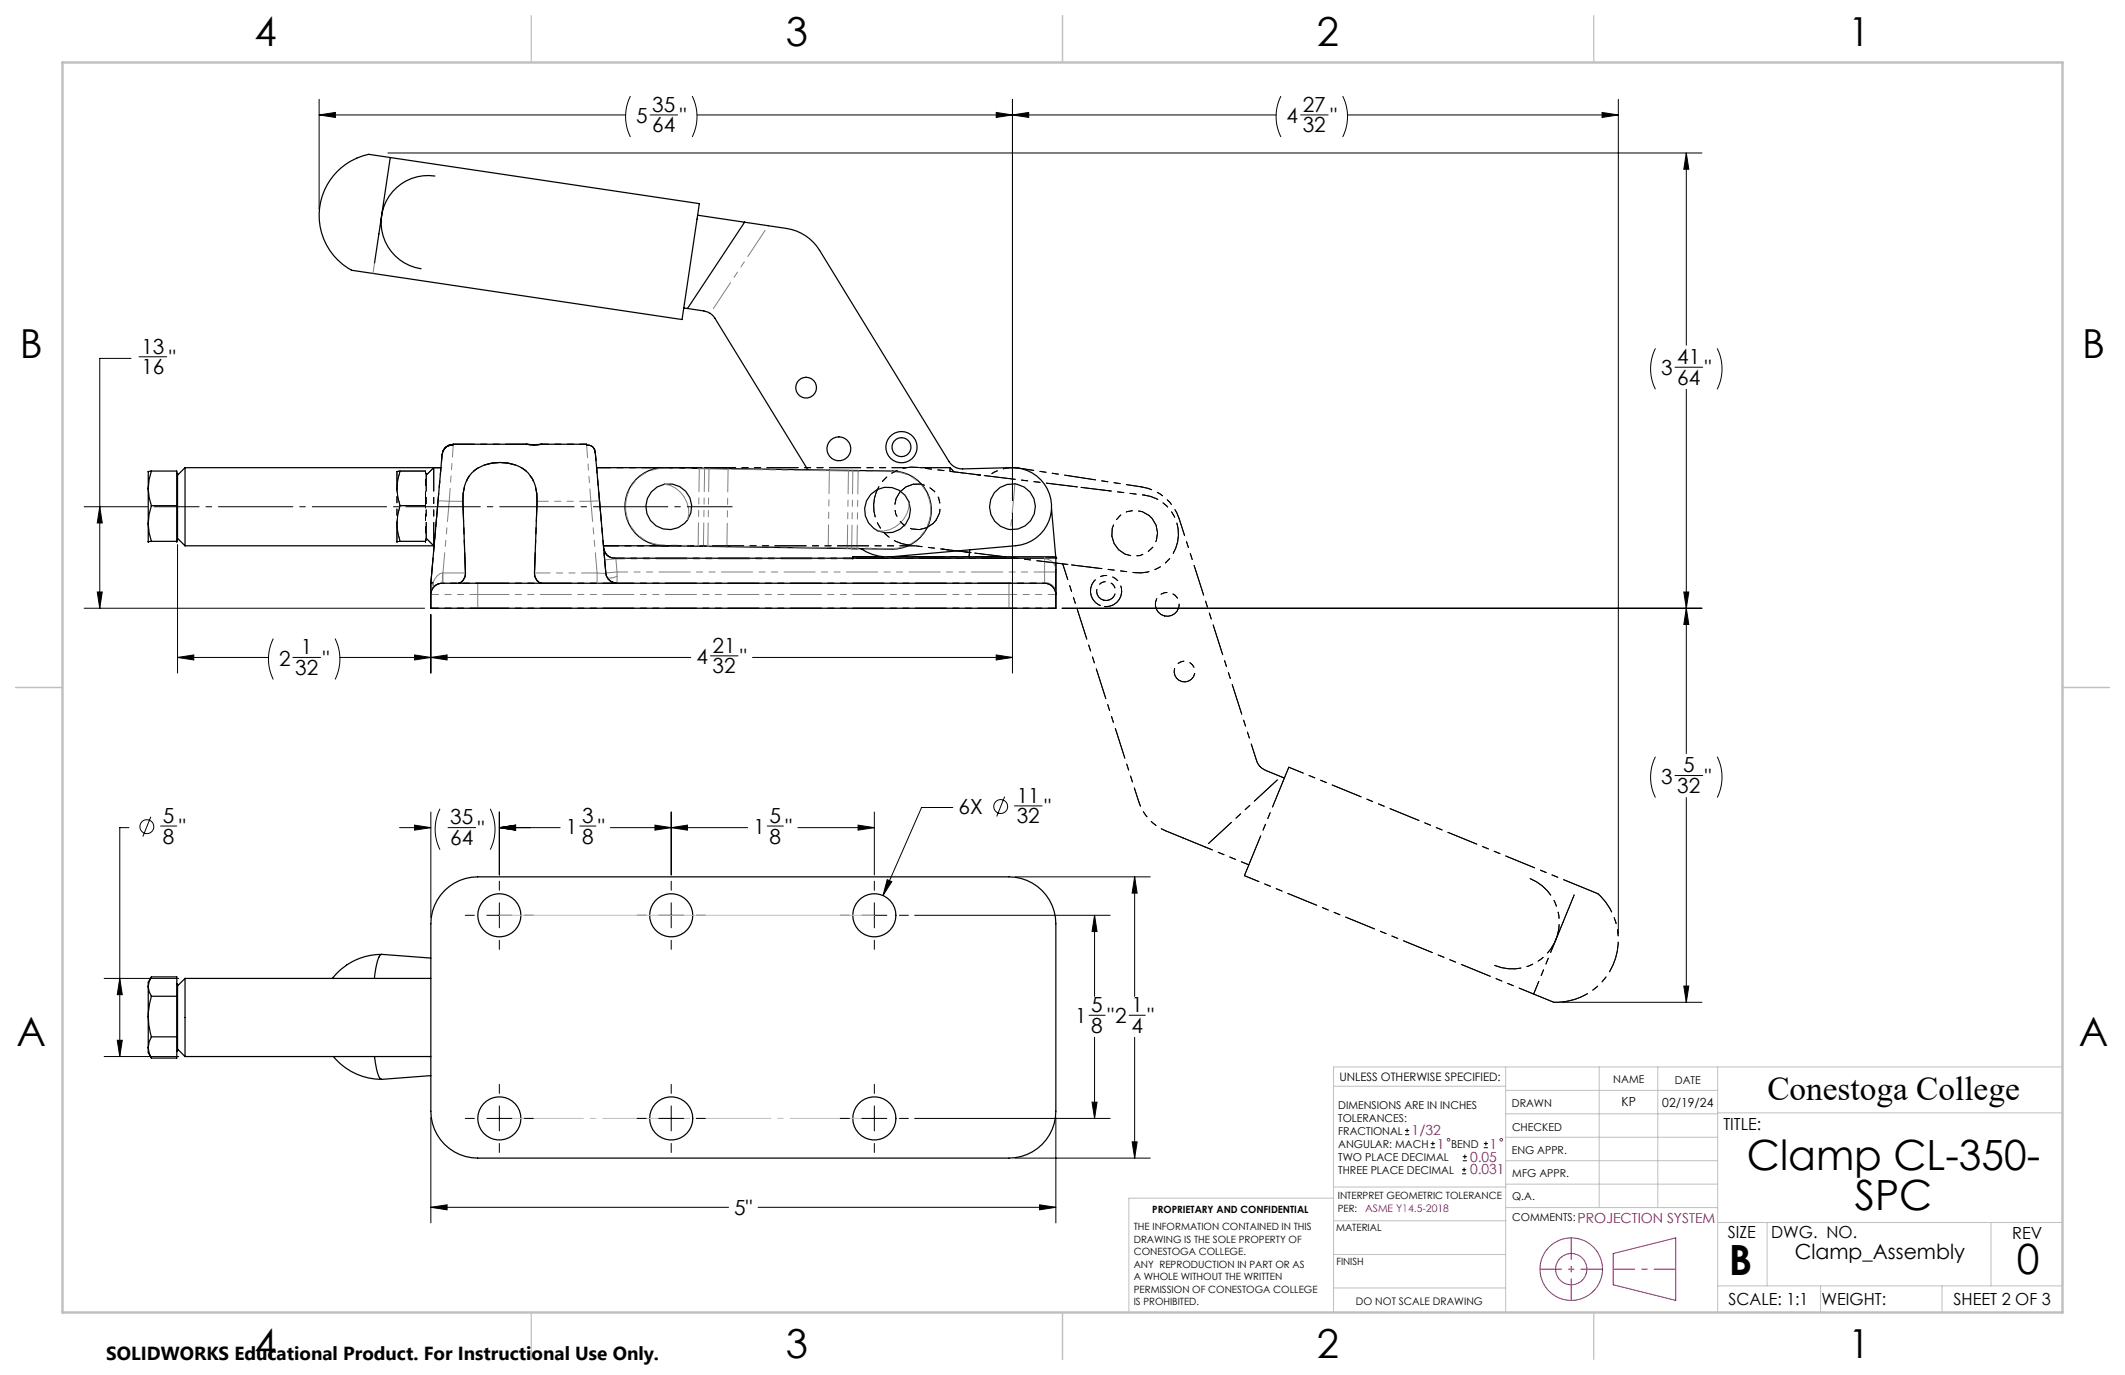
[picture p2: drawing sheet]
<svg xmlns="http://www.w3.org/2000/svg" width="432mm" height="279mm" viewBox="0 0 432 279" stroke-linecap="round" stroke-linejoin="round" font-family="sans-serif">
<g fill="none" stroke="#000" stroke-width=".2" stroke-dasharray="6.3 1.3 1.3 1.3 1.3 1.3">
<path d="M80.7 99.2l.2 1.9 .4 1.7M80.7 95.8l.6-.1M80.7 99.2v-3.4M80.7 95.8h.1M81.3 95.7l-.5 1.7-.1 1.8M86.5 95.7h-5.2M86.6 96.2h-.1M88.1 95l-1.5 1.6M89.6 95h-1.5M92.1 90.5a1.89 1.89 0 0 0-2.1 1.2M92.1 90.3a2.29 2.29 0 0 0-2.3 2.1M106.9 90.3l1.6 .1"/>
<path d="M108.5 90.4l-1.6-.1M108.5 90.4l1.6-.1M110.1 90.3l-1.6 .1M119.2 90.5v-.2M120.8 91.3l.2 .6M120.8 91.4a1.41 1.41 0 0 0-1.6-.9M193 95h-6.1M193 95.8v-.8M193.9 95.9l-.9-.9M194.6 96l-1.2-.2M195.5 96.1l-.9-.1M199.2 96.5l-3.7-.4"/>
<path d="M199.2 96.5l-1.1-.1M223.4 99.5l-3.7-.5M224.3 99.6l-.9-.1M225.5 99.7l-1.2-.1M80.7 110.1h.1M80.7 106.4l.2 1.9 .4 1.7M80.7 110.1v-3.7M81.3 102.8l-.5 1.7-.1 1.9M81.3 110l-.6 .1M86.5 109.8h.1M86.5 102.8h-5.2M86.5 110h-5.2"/>
<path d="M86.5 110.2v-.2M86.6 109.4l1.5 1.5M87.5 118.5v2.3M87.5 118.5l.4-.1M87.5 118.5h.1M87.9 118.4h.1M88.1 110.9h.1M89.8 118.5a2.29 2.29 0 0 0-2.3 2.3M94.6 116.4a2.06 2.06 0 0 1-1.4 2.1M97.1 118.5h107.9M108.6 116.4a2.06 2.06 0 0 0 1.4 2.1M123.1 116.4v.1"/>
<path d="M124.6 118.4a2.35 2.35 0 0 1-1.5-1.9M124.6 118.4l-.2-.1M124.9 113.4a2.29 2.29 0 0 1-2.2-2.1M125.4 118.5l-.8-.1M173.3 113.6v-.2M173.3 113.1v.3M191.5 111.6l1.2 .1M192.7 111.7l.9 .1M193.6 111.8l3.7 .5M196.2 112.2l.8 .1M197 112.3l-.1 .8M212.3 118.5a2.29 2.29 0 0 1 2.2 2.3"/>
<path d="M214.5 116.2v-.5M214.5 115.7v-1.3M215.9 114.6l.2 .4M217.7 114.8l3.8 .5M221.5 115.3l.9 .1M222.4 115.4l1.2 .1M87.5 120.8v2.8M97.1 123.6h107.9M214.5 123.6v-2.8M214.5 120.8v-.4M214.5 120.4v-4.2M256 155.8l-.7-1.2"/>
<path d="M257.2 156.5l-1.2-.7M260.3 157.8l-3.1-1.3M261 158.1l-.7-.3M261.9 155.9l-1.2 2.9M236.9 168.8l3.4 1.4M240.3 170.2l4.5 1.9M254.1 175l-1.2 2.9M320.7 179.9l4 1.7M316.1 191l1.5-3.5M317.6 187.5l2.3-5.7M311.6 202l4.1 1.7M315.7 203.7l2.6-.2"/>
</g>
<path d="M206.9 95.1a8 8 0 0 0-6.1 1.6M122.6 110.9h63.3" fill="none" stroke="#000" stroke-width=".2" stroke-dasharray="6.3 1.3 1.3 1.3 1.3 1.3" stroke-dashoffset="3.3"/>
<path d="M184.1 95h-62.9M86.5 102.8v-7.1M224.3 122a1.93 1.93 0 0 0 2.4-2.2 1.93 1.93 0 0 0-3-1.3 1.93 1.93 0 0 0 0 3.2l.6 .3" fill="none" stroke="#000" stroke-width=".2" stroke-dasharray="6.3 1.3 1.3 1.3 1.3 1.3" stroke-dashoffset="3.5"/>
<path d="M318.3 203.5a12.7 12.7 0 0 0 10-8.9 12.7 12.7 0 0 0-3.6-13" fill="none" stroke="#000" stroke-width=".2" stroke-dasharray="6.3 1.3 1.3 1.3 1.3 1.3" stroke-dashoffset="1.7"/>
<path d="M107 90.3h-14.9" fill="none" stroke="#000" stroke-width=".2" stroke-dasharray="6.3 1.3 1.3 1.3 1.3 1.3" stroke-dashoffset="2.1"/>
<path d="M119.2 90.3h-9.1" fill="none" stroke="#000" stroke-width=".2" stroke-dasharray="6.3 1.3 1.3 1.3 1.3 1.3" stroke-dashoffset="5"/>
<path d="M86.5 110v-7.2M89.8 118.5h7.3M205 118.5h7.3" fill="none" stroke="#000" stroke-width=".2" stroke-dasharray="6.3 1.3 1.3 1.3 1.3 1.3" stroke-dashoffset="5.9"/>
<path d="M193.4 95.8l-7-.8M80.7 106.4v-7.2M184.5 110.7l7 .9M223.6 115.5l7 .9M232.5 100.6l-7-.9" fill="none" stroke="#000" stroke-width=".2" stroke-dasharray="6.3 1.3 1.3 1.3 1.3 1.3" stroke-dashoffset="6"/>
<path d="M86.6 96.2v13.6" fill="none" stroke="#000" stroke-width=".2" stroke-dasharray="6.3 1.3 1.3 1.3 1.3 1.3" stroke-dashoffset="2.7"/>
<path d="M88.1 95v15.9" fill="none" stroke="#000" stroke-width=".2" stroke-dasharray="6.3 1.3 1.3 1.3 1.3 1.3" stroke-dashoffset="1.6"/>
<path d="M311.6 202l4.5-11" fill="none" stroke="#000" stroke-width=".2" stroke-dasharray="6.3 1.3 1.3 1.3 1.3 1.3" stroke-dashoffset="3.6"/>
<path d="M232 98.9l-25.1-3.8M252.9 177.9l58.7 24.1M320.7 179.9l-58.8-24" fill="none" stroke="#000" stroke-width=".2" stroke-dasharray="6.3 1.3 1.3 1.3 1.3 1.3" stroke-dashoffset="3.2"/>
<path d="M260.7 158.8l-6.6 16.2" fill="none" stroke="#000" stroke-width=".2" stroke-dasharray="6.3 1.3 1.3 1.3 1.3 1.3" stroke-dashoffset=".8"/>
<path d="M185.6 98.4a4.7 4.7 0 0 0-3.1 7.1 4.7 4.7 0 0 0 7.7 .1M225.9 108.9a4.7 4.7 0 0 0 6.9 3.5 4.7 4.7 0 0 0 .7-7.7" fill="none" stroke="#000" stroke-width=".2" stroke-dasharray="6.3 1.3 1.3 1.3 1.3 1.3" stroke-dashoffset=".5"/>
<path d="M190.2 105.6a4.7 4.7 0 0 0 .1-5.2 4.7 4.7 0 0 0-4.7-2M233.5 104.7a4.7 4.7 0 0 0-5.2-.4 4.7 4.7 0 0 0-2.4 4.6" fill="none" stroke="#000" stroke-width=".2" stroke-dasharray="6.3 1.3 1.3 1.3 1.3 1.3" stroke-dashoffset="4"/>
<path d="M244.8 172.1l15.5-14.3" fill="none" stroke="#000" stroke-width=".2" stroke-dasharray="6.3 1.3 1.3 1.3 1.3 1.3" stroke-dashoffset="-1"/>
<path d="M94.1 101.9a7 7 0 0 1 2.9-6.7 8.9 8.9 0 0 1 10.3 .9 7.9 7.9 0 0 1 1.8 5.8M184.5 110.7a7.9 7.9 0 0 1-6.9-8.8 7.9 7.9 0 0 1 8.8-6.9M216.1 115l15.3 47.9M232.5 100.6a7.9 7.9 0 0 1 6.9 8.8 7.9 7.9 0 0 1-8.8 7" fill="none" stroke="#000" stroke-width=".2" stroke-dasharray="6.3 1.3 1.3 1.3 1.3 1.3" stroke-dashoffset="3.4"/>
<path d="M239.6 105.5a9.5 9.5 0 0 0-7.6-6.6" fill="none" stroke="#000" stroke-width=".2" stroke-dasharray="6.3 1.3 1.3 1.3 1.3 1.3" stroke-dashoffset="4.2"/>
<path d="M255.3 154.6l-15.7-49.1" fill="none" stroke="#000" stroke-width=".2" stroke-dasharray="6.3 1.3 1.3 1.3 1.3 1.3" stroke-dashoffset="2.8"/>
<path d="M231.4 162.9a9.5 9.5 0 0 0 5.5 5.9" fill="none" stroke="#000" stroke-width=".2" stroke-dasharray="6.3 1.3 1.3 1.3 1.3 1.3" stroke-dashoffset="5.4"/>
<path d="M224 123.2a3.2 3.2 0 0 1-1.7-5.1 3.2 3.2 0 0 1 5.3 .6 3.2 3.2 0 0 1-2.8 4.6l-.8-.1" fill="none" stroke="#000" stroke-width=".2" stroke-dasharray="6.3 1.3 1.3 1.3 1.3 1.3" stroke-dashoffset="-.4"/>
<path d="M240.2 138.5a2.11 2.11 0 0 1-1.2-3.3 2.11 2.11 0 0 1 3.6 .3 2.11 2.11 0 0 1-1.7 3.1l-.7-.1" fill="none" stroke="#000" stroke-width=".2" stroke-dasharray="6.3 1.3 1.3 1.3 1.3 1.3" stroke-dashoffset="2.9"/>
<path d="M236.6 125.2a2.43 2.43 0 0 1-1.3-3.9 2.43 2.43 0 0 1 4 .4 2.43 2.43 0 0 1-2 3.5h-.7" fill="none" stroke="#000" stroke-width=".2" stroke-dasharray="6.3 1.3 1.3 1.3 1.3 1.3" stroke-dashoffset="1.9"/>
<path d="M303.7 196.2a9.5 9.5 0 0 0 12.4-5.2 9.5 9.5 0 0 0-5.2-12.5" fill="none" stroke="#000" stroke-width=".2" stroke-dasharray="6.3 1.3 1.3 1.3 1.3 1.3" stroke-dashoffset=".9"/>
<path d="M244.8 172.1l9 3.6" fill="none" stroke="#000" stroke-width=".2" stroke-dasharray="6.3 1.3 1.3 1.3 1.3 1.3" stroke-dashoffset="4.7"/>
<path d="M219.7 99l-20.5-2.5M173.3 113.4h33.3M197.3 112.3l20.4 2.5" fill="none" stroke="#000" stroke-width=".2" stroke-dasharray="6.3 1.3 1.3 1.3 1.3 1.3" stroke-dashoffset="-.8"/>
<path d="M89.8 92.4l-.8 9.5M87.5 123.6h9.6M205 123.6h9.5" fill="none" stroke="#000" stroke-width=".2" stroke-dasharray="6.3 1.3 1.3 1.3 1.3 1.3" stroke-dashoffset="4.8"/>
<path d="M94.6 116.4l-.5-14.5M109.1 101.9l-.5 14.5M123.1 116.4l-1.3-14.5" fill="none" stroke="#000" stroke-width=".2" stroke-dasharray="6.3 1.3 1.3 1.3 1.3 1.3" stroke-dashoffset="2.2"/>
<path d="M89 101.9l-1.5 16.6" fill="none" stroke="#000" stroke-width=".2" stroke-dasharray="6.3 1.3 1.3 1.3 1.3 1.3" stroke-dashoffset="1.2"/>
<path d="M121 91.9l.8 10M173.3 113.4h-48.4" fill="none" stroke="#000" stroke-width=".2" stroke-dasharray="6.3 1.3 1.3 1.3 1.3 1.3" stroke-dashoffset="4.4"/>
<path d="M173.3 113.1h30.8" fill="none" stroke="#000" stroke-width=".2" stroke-dasharray="6.3 1.3 1.3 1.3 1.3 1.3" stroke-dashoffset=".4"/>
<g fill="none" stroke="#000" stroke-width=".25">
<path d="M68.6 34.8a11.3 11.3 0 0 1 6.6-3.4l66.9 10-3.3 22.1-.2 1.4-66.9-9.9a12.6 12.6 0 0 1-3.1-20.2zM79.3 32l-3.2 21.5M88.4 35.8a9.5 9.5 0 0 0-10.9 8 9.5 9.5 0 0 0 8.1 10.8M141.8 43.7l9.5 1.5M151.3 45.2l4 .5a23.6 23.6 0 0 1 7.5 1.7 9.5 9.5 0 0 1 3.7 3.5l26.3 42.9a3.2 3.2 0 0 0 2.8 1.5l9.9-.3a8 8 0 0 1 8.2 7.5 8 8 0 0 1-7.3 8.4l-25.2 2.2M151.3 45.2l-11.6 17.5M138.9 62.6l.8 .1M139.7 62.7l1.8 .3a4.5 4.5 0 0 1 3.1 .9l.7 .8 18.9 30.8M30.1 99.2v7.2M30.1 99.2l.2 1.9 .5 1.7M30.1 95.8v3.4M30.1 95.8h.1"/>
<path d="M30.8 95.7l-.5 1.7-.2 1.8M30.8 95.7l-.7 .1M30.8 95.7h5.1v14.5M35.9 96.2h.2v13.6h-.2M37.6 95v15.9M37.6 95h52M37.6 95l-1.5 1.6M92.1 90.5a1.85 1.85 0 0 0-2 1.1M106.9 90.3l1.6 .1 1.6-.1M107 90.3h-14.9a2.46 2.46 0 0 0-2.3 2.7l-2.3 25.5M110.1 90.3h9.1v.2a1.41 1.41 0 0 1 1.6 .9M120.8 91.3l.2 .6 2.1 24.5a2.26 2.26 0 0 0 2.3 2.1"/>
<path d="M121.2 95h13.2M136 95l6.6 .1M146.8 95.2h1.1M147.9 95.2l-12.9-.2a7.9 7.9 0 0 0-8 7.8 7.9 7.9 0 0 0 7.8 8.1l7.1 .1M147.9 95.2l33.5 .5a7.9 7.9 0 0 1 7.9 8.1 7.9 7.9 0 0 1-8.1 7.8l-7.1-.1M30.1 106.4l.2 1.9 .5 1.7M30.1 106.4v3.7M30.1 110.1h.1M30.8 102.8l-.5 1.7-.2 1.9M30.8 110l-.7 .1M30.8 102.8h5.1M30.8 110h5.1"/>
<path d="M36.1 109.4l1.5 1.5M37.6 110.9h50.6M87.5 118.5v5.1h127v-2.8M87.5 118.5h.1M88 118.4l-.5 .1M93.2 118.5a1.94 1.94 0 0 0 1.4-2.1l-.5-14.5a6.8 6.8 0 0 1 4.3-7.4 9.1 9.1 0 0 1 8.4 1.1 7.3 7.3 0 0 1 2.3 6.3l-.5 14.5a2.06 2.06 0 0 0 1.4 2.1M122.6 110.9h13.2M122.7 111.3l.2 .8M122.8 112.1l.2 .3a2.1 2.1 0 0 0 2 1M124.4 118.3l.2 .1M124.9 113.4h89.6M141.9 111h1.1"/>
<path d="M143 111l25.3 .4M168.3 111.4l4.7 .1M168.3 111.4h1.2M173 111.5h1.1M175 111.5a9.5 9.5 0 0 0 4.5 1.6M197.1 111.7l-.2 1.4M213.7 103.4l.8 10M214.5 113.1h-41.2v.5M214.5 113.4v7.4M214.5 113.4h.1M87.5 120.8a2.38 2.38 0 0 1 2.9-2.3h117.4a22 22 0 0 1 5.3 .2 2.29 2.29 0 0 1 1.4 2.1M30.7 198.6l-.6 1v.9"/>
<path d="M35.9 200h.2v13.5h-.2M37.6 198.8v15.9M37.6 198.8h49.9M37.6 198.8l-1.5 1.5M77.5 193.9a3.8 3.8 0 0 0-1.1 2.9l-.3 1.8M77.5 193.9a12.6 12.6 0 0 0-10 4.9M77.6 193.9l9.9 .8M90.3 181a9.5 9.5 0 0 1 6.8-2.8h107.9a9.5 9.5 0 0 1 9.5 9.5v38.1a9.5 9.5 0 0 1-9.5 9.5h-107.9a9.5 9.5 0 0 1-9.6-9.5v-38.1a9.5 9.5 0 0 1 2.8-6.7zM30.1 212.8l.2 1.2 .5 1M30.1 206.6l.1 1.6 .6 2.5M30.1 206.6v6.2M30.1 200.5l.2 1 .5 .9"/>
<path d="M30.1 200.5v6.1M30.1 200.5l.2-1 .5-1h5.1v16.5h-5.1M30.1 212.8v1.1l.7 1.1M30.8 210.7l-.5 1-.2 1.1M30.8 202.4l-.4 1.6-.3 2.6M30.8 210.7h5.1M30.8 202.4h5.1M36.1 213.2l1.5 1.5M37.6 214.7h49.9M67.8 214.7a12.6 12.6 0 0 0 9.7 4.6 1.19 1.19 0 0 1-.7-1l-.7-3.6M87.5 218.6l-9.9 .7"/>
<circle cx="163.8" cy="78.8" r="2.11"/>
<circle cx="170.5" cy="91.2" r="2.43"/>
<circle cx="183.2" cy="90.9" r="3.2"/>
<circle cx="183.2" cy="90.9" r="1.93"/>
<circle cx="135.9" cy="103" r="4.7"/>
<circle cx="180.3" cy="103.6" r="4.7"/>
<circle cx="205.7" cy="103" r="4.7"/>
<circle cx="101.5" cy="186" r="4.4"/>
<circle cx="136.4" cy="186" r="4.4"/>
<circle cx="177.7" cy="186" r="4.4"/>
<circle cx="101.5" cy="227.3" r="4.4"/>
<circle cx="136.4" cy="227.3" r="4.4"/>
<circle cx="177.7" cy="227.3" r="4.4"/>
</g>
<g fill="none" stroke="#808080" stroke-width=".2" stroke-dasharray="6.3 1.3 1.3 1.3 1.3 1.3">
<path d="M76.1 53.5l-.3 2.1M135 95v.1M142.1 95.3h1.1M142.1 95.3v-.2M143.2 95.3h.9M143.2 95.3l.1-.2M144.2 95.2l-.1 .1M147.9 95.3h-3.8M147.9 95.3v-.1M168.5 95.7v-.2M172.4 95.7h-3.9M172.4 95.7l-.1-.1"/>
<path d="M173.3 95.7h-.9M173.3 95.7l-.1-.1M173.3 95.7h1.1M174.4 95.7v-.1M181.4 95.7v.1M206.2 98.3l-.2 2.9M87.9 119.6l.2-.6-.2-.6M88 118.4l.1 .6-.1 .5M89.8 118.5l.1-2.1M89.9 116.4a2.42 2.42 0 0 0-1.9 2M89.9 116.4h.1M90 118.5v-2.1"/>
<path d="M90 116.4h4.6M91.3 101.9h-2.3M91.3 101.9h2.8M97.1 118.5v2.3M121.3 116.4v2.1M121.8 101.9h-1.7M122.9 113.8l2.2-.2M123.1 116.5l-1.8-.1M124.3 117.4h-.7l-.3-.2M124.9 113.4l.2 .2M125.4 117.1l-1.1 .3M125.4 118.5v-1.4"/>
<path d="M125.4 116.2l-.3-2.6M125.4 116.2l-2.3 .2M125.4 117.1v-.9M134.8 110.8v.1M139 101a5.4 5.4 0 0 0-4-2.6M139.7 105.6a5.3 5.3 0 0 0-.7-4.6M141.9 110.9v.1M142.9 110.9l.1 .1M142.9 110.9h-1M143.8 110.9l3.9 .1M143.8 110.9l.1 .1M143.8 110.9h-.9"/>
<path d="M147.7 111v.1M168.3 111.4v-.1M168.3 111.3h3.9M172.1 111.5l.1-.2M172.2 111.3h.9M173 111.5l.1-.2M174.1 111.4l-1-.1M174.1 111.4v.1M178.4 107.9a5.3 5.3 0 0 0 4.4-1.5M181.2 111.6v-.1M182.8 106.4a5.3 5.3 0 0 0 1.9-4.4M205 118.5v2.3"/>
<path d="M212.2 113.1l.1 .3M212.3 116.2v2.1M212.3 118.3v.2M212.3 113.6v2.6M212.3 113.6a2.25 2.25 0 0 1 2.2 2.1M212.3 113.4v.2M214.5 116.2h-2.2M87.5 120.8l.4-2.4M97.1 120.8h107.9M97.1 123.6v-2.8M205 120.8v2.8M214.5 120.4a2.2 2.2 0 0 0-2.2-2.1"/>
</g>
<path d="M108.6 116.4h12.7M206 101.2l-.7 6.4" fill="none" stroke="#808080" stroke-width=".2" stroke-dasharray="6.3 1.3 1.3 1.3 1.3 1.3" stroke-dashoffset="3.2"/>
<path d="M156.1 45.9l-11.8 17.8" fill="none" stroke="#808080" stroke-width=".2" stroke-dasharray="6.3 1.3 1.3 1.3 1.3 1.3" stroke-dashoffset="-1.2"/>
<path d="M144.1 95.3l-.3 15.6M168.5 95.7l-.2 15.6M174.4 95.7l-.3 15.7M141.9 110.9l.2-15.6M142.9 110.9l.3-15.6M147.7 111l.2-15.7M172.2 111.3l.2-15.6M173.1 111.3l.2-15.6" fill="none" stroke="#808080" stroke-width=".2" stroke-dasharray="6.3 1.3 1.3 1.3 1.3 1.3" stroke-dashoffset="1.7"/>
<path d="M147.9 95.3l20.6 .4M168.3 111.3l-20.6-.3" fill="none" stroke="#808080" stroke-width=".2" stroke-dasharray="6.3 1.3 1.3 1.3 1.3 1.3" stroke-dashoffset="-.8"/>
<path d="M181.4 95.8a7.8 7.8 0 0 1 7.7 8 7.8 7.8 0 0 1-7.9 7.7M134.8 110.8a7.8 7.8 0 0 1-7.7-8 7.8 7.8 0 0 1 7.9-7.7" fill="none" stroke="#808080" stroke-width=".2" stroke-dasharray="6.3 1.3 1.3 1.3 1.3 1.3" stroke-dashoffset="3.6"/>
<path d="M135 95.1l7.1 .2M174.4 95.7l7 .1M141.9 110.9l-7.1-.1M181.2 111.5l-7.1-.1" fill="none" stroke="#808080" stroke-width=".2" stroke-dasharray="6.3 1.3 1.3 1.3 1.3 1.3" stroke-dashoffset="6"/>
<path d="M97.1 120.8h-9.6M214.5 120.8h-9.5" fill="none" stroke="#808080" stroke-width=".2" stroke-dasharray="6.3 1.3 1.3 1.3 1.3 1.3" stroke-dashoffset="4.8"/>
<path d="M90 116.4l1.3-14.5M121.3 116.4l-1.2-14.5" fill="none" stroke="#808080" stroke-width=".2" stroke-dasharray="6.3 1.3 1.3 1.3 1.3 1.3" stroke-dashoffset="2.2"/>
<path d="M109.1 101.9h11" fill="none" stroke="#808080" stroke-width=".2" stroke-dasharray="6.3 1.3 1.3 1.3 1.3 1.3" stroke-dashoffset="4.1"/>
<path d="M91.3 101.9l.8-11.6" fill="none" stroke="#808080" stroke-width=".2" stroke-dasharray="6.3 1.3 1.3 1.3 1.3 1.3" stroke-dashoffset="3.7"/>
<path d="M120.1 101.9l-.9-11.4" fill="none" stroke="#808080" stroke-width=".2" stroke-dasharray="6.3 1.3 1.3 1.3 1.3 1.3" stroke-dashoffset="3.8"/>
<path d="M125.4 116.2h86.9" fill="none" stroke="#808080" stroke-width=".2" stroke-dasharray="6.3 1.3 1.3 1.3 1.3 1.3" stroke-dashoffset="4.2"/>
<path d="M125.1 113.6h48.2" fill="none" stroke="#808080" stroke-width=".2" stroke-dasharray="6.3 1.3 1.3 1.3 1.3 1.3" stroke-dashoffset="4.5"/>
<g fill="none" stroke="#000" stroke-width=".2">
<path d="M128.1 19.5a9.3 9.3 0 0 0 0 8.3M140.7 19.5a9.3 9.3 0 0 1 0 8.3M260.3 19.5a9.3 9.3 0 0 0 0 8.3M272.8 19.5a9.3 9.3 0 0 1 0 8.3M64.8 23.4h62.3M64.8 20.2v22.3M64.8 23.4l3.3-.6v1.1zM78.8 31.1h267M132.1 23.4h5.6M141.6 23.4h117.7M202.4 22.8l3.3 .6-3.3 .5zM205.7 23.4l3.3-.6v1.1z"/>
<path d="M205.7 20.2v81.5M264.3 23.4h5.6M273.8 23.4h55M325.5 22.8l3.3 .6-3.3 .5zM328.8 20.2v169.5M342.7 31.1v39M342.7 31.1l.5 3.3h-1zM26.6 72.8h-6.3v50.8M28.3 72.5h5.6M336.4 70.8a9.3 9.3 0 0 0 0 8.3M340.4 74.6h5.6M342.7 79.1v74"/>
<path d="M348.9 70.8a9.3 9.3 0 0 1 0 8.3M17.1 103h12.9M20.3 103l.5 3.3h-1zM36.1 110.7v26.1M205.7 104.2v32.6M17.1 123.6h69.2M19.8 120.3h1l-.5 3.3zM36.1 133.6h18.5M36.1 133.6l3.3-.5v1zM55.5 129.8a9.3 9.3 0 0 0 0 8.3M59.5 133.6h5.6M68.1 129.8a9.3 9.3 0 0 1 0 8.3"/>
<path d="M69.1 133.6h71.3M84.2 133.1l3.3 .5-3.3 .5zM87.5 133.6l3.3-.5v1zM87.5 124.9v11.9M144.3 133.3h5.7M152.9 133.6h52.8M202.4 133.1l3.3 .5-3.3 .5zM215.8 123.6h130M342.2 120.3h1l-.5 3.3zM342.7 123.6l.5 3.3h-1zM336.4 153.8a9.3 9.3 0 0 0 0 8.3M340.4 157.6h5.6"/>
<path d="M348.9 153.8a9.3 9.3 0 0 1 0 8.3M26.2 168.2h-1.9v46.5M30.6 166l-1.6 4M32.6 167.9h3.3M81.2 168.2h6.3M84.2 167.7l3.3 .5-3.3 .5zM87.5 165v21.4M89.4 164.3a9.3 9.3 0 0 0 0 8.4M91 168.2h5.7M99.6 164.3a9.3 9.3 0 0 1 0 8.4M101.5 168.2l3.3-.5v1zM101.5 165v12.8"/>
<path d="M101.5 179.1v1.8M101.5 168.2h12.3M117.8 167.9h3.3M124 168.2h27.9M133.1 167.7l3.3 .5-3.3 .5zM136.4 168.2l3.3-.5v1zM136.4 165v12.8M136.4 179.1v1.8M155.9 167.9h3.3M162.1 168.2h15.6M174.4 167.7l3.3 .5-3.3 .5zM177.7 165v12.8"/>
<path d="M177.7 179.1v1.8M180.3 178.7l.9 .5-1.8 2.8zM193.6 164.1h-6.3l-7.9 17.9M204.1 161.9l-1.6 4M206.1 163.8h5.7M206.3 178.2h27.4M230.6 178.2v24.3M230.6 178.2l.5 3.3h-1zM342.7 162.1v41.6M21.2 198.8h15.1M24.3 198.8l.5 3.3h-1zM94.5 186h1.9"/>
<path d="M98.9 186h5.1M101.5 183.4v5.1M101.5 191.1v1.8M106.5 186h1.9M129.5 186h1.8M133.9 186h5M136.4 183.4v5.1M136.4 191.1v1.8M141.5 186h1.8M170.7 186h1.9M175.1 186h5.1M177.7 183.4v5.1"/>
<path d="M177.7 191.1v1.8M182.7 186h1.9M185.9 186h39.7M222.4 186v16.5M222.4 186l.5 3.3h-1zM21.2 214.7h15.1M23.8 211.4h1l-.5 3.3zM221.3 206.3h3.3M222.4 210.8v16.5M229.4 206.3h3.3M230.6 210.8v24.5M317.4 203.7h28.4"/>
<path d="M342.2 200.4h1l-.5 3.3zM87.5 227.1v21.4M94.5 227.3h1.9M98.9 227.3h5.1M101.5 220.3v1.9M101.5 224.7v5.1M101.5 232.3v1.9M106.5 227.3h1.9M129.5 227.3h1.8M133.9 227.3h5M136.4 220.3v1.9M136.4 224.7v5.1"/>
<path d="M136.4 232.3v1.9M141.5 227.3h1.8M170.7 227.3h1.9M175.1 227.3h5.1M177.7 220.3v1.9M177.7 224.7v5.1M177.7 232.3v1.9M182.7 227.3h1.9M185.9 227.3h39.7M206.3 235.3h27.4M214.5 227.1v21.4M221.9 224h1l-.5 3.3z"/>
<path d="M230.1 232h1l-.5 3.3zM285.5 230.6h.8M285.5 229.7h.8M285.9 229.3v.8M290.7 233.2h.9M290.7 232.4h.9M291.2 232v.8M297.1 238.5h.8M297.1 237.7h.8M297.2 235.9h.9M297.2 235h.9M297.5 237.3v.8"/>
<path d="M297.7 234.6v.8M301.5 233.2h.9M301.5 232.4h.9M301.9 232v.8M87.5 245.3l3.3-.5v1zM87.5 245.3h60.5M154 245.3h60.5M211.2 244.8l3.3 .5-3.3 .5z"/>
<circle cx="29.8" cy="168" r="1.41"/>
<circle cx="203.3" cy="163.9" r="1.41"/>
</g>
<g fill="none" stroke="#a0006e" stroke-width=".2">
<path d="M327.8 254.7l12.7-3.2v12.7l-12.7-3.1z"/>
<circle cx="294.4" cy="231.6" r=".27"/>
<circle cx="305.1" cy="231.6" r=".27"/>
<circle cx="319.3" cy="257.9" r="3.2"/>
<circle cx="319.3" cy="257.9" r="6.4"/>
</g>
<path d="M31.2 103h117.7" fill="none" stroke="#000" stroke-width=".2" stroke-dasharray="15.2 1.3 1.3 1.3" stroke-dashoffset="6" stroke-linecap="butt"/>
<path d="M312.9 257.9h12.7M319.3 251.5v12.7M327.8 257.9h12.7" fill="none" stroke="#a0006e" stroke-width=".2" stroke-dasharray="15.2 1.3 1.3 1.3" stroke-dashoffset="10.8" stroke-linecap="butt"/>
<path d="M101.5 227.3h76.2" fill="none" stroke="#c0c0c0" stroke-width=".2" stroke-dasharray="15.2 1.3 1.3 1.3" stroke-dashoffset="-1.9" stroke-linecap="butt"/>
<g fill="none" stroke="#c0c0c0" stroke-width=".2">
<path d="M101.5 186h76.2M305.9 216.8v49.9M325 216.8v28.6M336.9 216.8v28.6M349 216.8v49.9M419.1 216.8h-148.1v49.9M271 220.7h34.9M305.9 231.1h43.1M305.9 226.3h43.1M305.9 221.6h43.1M305.9 235.9h43.1M349 226.1h70.1"/>
<path d="M271 254.9h34.9M271 248.1h35.1M271 241.2h35.1M271 243.5h-41.6v23.2M305.9 240.6h43.1M306.1 245.4h42.9M349 248.4h70.1M359.1 248.4v12.9M404.6 248.4v12.9M271 261.7h34.9M349 261.3h70.1M369.9 261.3v5.4"/>
<path d="M394.6 261.3v5.4"/>
</g>
<path d="M107.9 3.2v9.5M215.9 3.2v9.5M323.8 3.2v9.5M3.2 139.7h9.5M419.1 139.7h9.5M107.9 266.7v9.5M215.9 266.7v9.5M323.8 266.7v9.5" fill="none" stroke="#c0c0c0" stroke-width=".25"/>
<path d="M12.7 12.7h406.4v254h-406.4z" fill="none" stroke="#c0c0c0" stroke-width=".5"/>
<path d="M20.3 103l.5 3.3h-1zM19.8 120.3h1l-.5 3.3zM202.4 133.1l3.3 .5-3.3 .5zM87.5 133.6l3.3-.5v1zM36.1 133.6l3.3-.5v1zM84.2 133.1l3.3 .5-3.3 .5zM342.2 200.4h1l-.5 3.3zM342.7 123.6l.5 3.3h-1zM342.2 120.3h1l-.5 3.3zM342.7 31.1l.5 3.3h-1zM64.8 23.4l3.3-.6v1.1zM202.4 22.8l3.3 .6-3.3 .5zM325.5 22.8l3.3 .6-3.3 .5zM205.7 23.4l3.3-.6v1.1zM87.5 245.3l3.3-.5v1zM211.2 244.8l3.3 .5-3.3 .5zM230.6 178.2l.5 3.3h-1zM230.1 232h1l-.5 3.3zM222.4 186l.5 3.3h-1zM221.9 224h1l-.5 3.3zM101.5 168.2l3.3-.5v1zM133.1 167.7l3.3 .5-3.3 .5zM136.4 168.2l3.3-.5v1zM174.4 167.7l3.3 .5-3.3 .5zM84.2 167.7l3.3 .5-3.3 .5zM101.5 168.2l3.3-.5v1zM180.3 178.7l-.9 3.3 1.8-2.8zM24.3 198.8l.5 3.3h-1zM23.8 211.4h1l-.5 3.3z" fill="#000"/>
<g font-size="8.5">
<text x="355" y="237.7">Clamp CL-350-</text>
<text x="376.9" y="245.8">SPC</text>
<text x="351.3" y="259">B</text>
<text x="409.8" y="258.9">0</text>
</g>
<g font-size="8.1">
<text x="51.7" y="9.3">4</text>
<text x="159.7" y="9.3">3</text>
<text x="267.6" y="9.3">2</text>
<text x="375.6" y="9.3">1</text>
<text x="4" y="72.8">B</text>
<text x="423.1" y="72.8">B</text>
<text x="3.3" y="212.5">A</text>
<text x="422.4" y="212.5">A</text>
<text x="51.7" y="276">4</text>
<text x="159.7" y="276">3</text>
<text x="267.6" y="276">2</text>
<text x="375.6" y="276">1</text>
</g>
<text font-size="6.9" x="359.1" y="223.6">Conestoga College</text>
<g font-size="4.2">
<text x="132.5" y="22.7">35</text>
<text x="264.7" y="22.7">27</text>
<text x="129.3" y="25">5</text>
<text x="132.5" y="26.9">64</text>
<text x="138.2" y="25">&quot;</text>
<text x="261.4" y="25">4</text>
<text x="264.7" y="26.9">32</text>
<text x="270.3" y="25">&quot;</text>
<text x="28.7" y="71.9">13</text>
<text x="28.7" y="76.1">16</text>
<text x="34.3" y="74.2">&quot;</text>
<text x="337.6" y="76.3">3</text>
<text x="340.8" y="74">41</text>
<text x="346.4" y="76.3">&quot;</text>
<text x="340.8" y="78.2">64</text>
<text x="56.7" y="135.3">2</text>
<text x="60" y="137.1">32</text>
<text x="61.2" y="132.9">1</text>
<text x="65.6" y="135.3">&quot;</text>
<text x="141.5" y="134.9">4</text>
<text x="144.8" y="132.6">21</text>
<text x="144.8" y="136.8">32</text>
<text x="150.4" y="134.9">&quot;</text>
<text x="337.6" y="159.3">3</text>
<text x="340.8" y="161.1">32</text>
<text x="342" y="156.9">5</text>
<text x="346.4" y="159.3">&quot;</text>
<text x="33.1" y="167.2">5</text>
<text x="91.5" y="167.5">35</text>
<text x="118.3" y="167.2">3</text>
<text x="156.4" y="167.2">5</text>
<text x="194.8" y="165.4">6X</text>
<text x="206.6" y="163.1">11</text>
<text x="206.6" y="167.3">32</text>
<text x="212.2" y="165.4">&quot;</text>
<text x="33.1" y="171.4">8</text>
<text x="36.4" y="169.5">&quot;</text>
<text x="91.5" y="171.7">64</text>
<text x="97.1" y="169.8">&quot;</text>
<text x="115" y="169.5">1</text>
<text x="118.3" y="171.4">8</text>
<text x="121.5" y="169.5">&quot;</text>
<text x="153.1" y="169.5">1</text>
<text x="156.4" y="171.4">8</text>
<text x="159.6" y="169.5">&quot;</text>
<text x="218.5" y="208">1</text>
<text x="221.8" y="205.7">5</text>
<text x="221.8" y="209.9">8</text>
<text x="225" y="208">&quot;2</text>
<text x="229.9" y="205.7">1</text>
<text x="229.9" y="209.9">4</text>
<text x="233.2" y="208">&quot;</text>
<text x="149.2" y="246.9">5&quot;</text>
<text x="364.7" y="255.9">Clamp_Assembly</text>
</g>
<text font-size="3.8" x="21.6" y="276.3">SOLIDWORKS Educational Product. For Instructional Use Only.</text>
<g font-size="3.4">
<text x="350.2" y="229.5">TITLE:</text>
<text x="351.1" y="251.6">SIZE</text>
<text x="359.9" y="251.6">DWG. NO.</text>
<text x="408.9" y="251.7">REV</text>
<text x="351.3" y="265.2">SCALE: 1:1</text>
<text x="370.1" y="265.3">WEIGHT:</text>
<text x="396.9" y="265.2">SHEET 2 OF 3</text>
</g>
<g font-size="2.8" fill="#a0006e">
<text x="286.8" y="230.6">1/32</text>
<text x="292" y="233.5">1</text>
<text x="302.7" y="233.5">1</text>
<text x="298.7" y="236">0.05</text>
<text x="298.7" y="238.6">0.031</text>
<text x="320.6" y="248.5">PROJECTION SYSTEM</text>
</g>
<g font-size="2.5">
<text x="329.5" y="224.8">KP</text>
<text x="337.8" y="224.9">02/19/24</text>
</g>
<text font-size="2.4" x="272.2" y="219.7">UNLESS OTHERWISE SPECIFIED:</text>
<g font-size="2.2">
<text x="327.8" y="220.1">NAME</text>
<text x="340.3" y="220.2">DATE</text>
<text x="271.9" y="225.3">DIMENSIONS ARE IN INCHES</text>
<text x="271.9" y="227.9">TOLERANCES:</text>
<text x="307.2" y="224.9">DRAWN</text>
<text x="271.9" y="230.6">FRACTIONAL</text>
<text x="271.9" y="233.2">ANGULAR: MACH</text>
<text x="294.9" y="233.2">BEND</text>
<text x="307.3" y="229.8">CHECKED</text>
<text x="271.9" y="235.9">TWO PLACE DECIMAL</text>
<text x="271.9" y="238.5">THREE PLACE DECIMAL</text>
<text x="307.2" y="234.5">ENG APPR.</text>
<text x="307.3" y="239.2">MFG APPR.</text>
<text x="307.3" y="243.9">Q.A.</text>
<text x="307.3" y="248.1">COMMENTS:</text>
</g>
<text font-size="2.1" fill="#a0006e" x="277.4" y="246.3">ASME Y14.5-2018</text>
<text font-size="2.1" x="275.5" y="265.1">DO NOT SCALE DRAWING</text>
<g font-size="2">
<text x="271.9" y="243.7">INTERPRET GEOMETRIC TOLERANCE</text>
<text x="230.4" y="250">THE INFORMATION CONTAINED IN THIS</text>
<text x="234.1" y="246.4">PROPRIETARY AND CONFIDENTIAL</text>
<text x="271.5" y="250.2">MATERIAL</text>
<text x="271.9" y="246.3">PER:</text>
<text x="230.4" y="252.5">DRAWING IS THE SOLE PROPERTY OF</text>
<text x="230.4" y="255.1">CONESTOGA COLLEGE.</text>
<text x="230.4" y="257.6">ANY REPRODUCTION IN PART OR AS</text>
<text x="271.5" y="257">FINISH</text>
<text x="230.4" y="260.1">A WHOLE WITHOUT THE WRITTEN</text>
<text x="230.4" y="262.6">PERMISSION OF CONESTOGA COLLEGE</text>
<text x="230.4" y="265.2">IS PROHIBITED.</text>
</g>
</svg>
